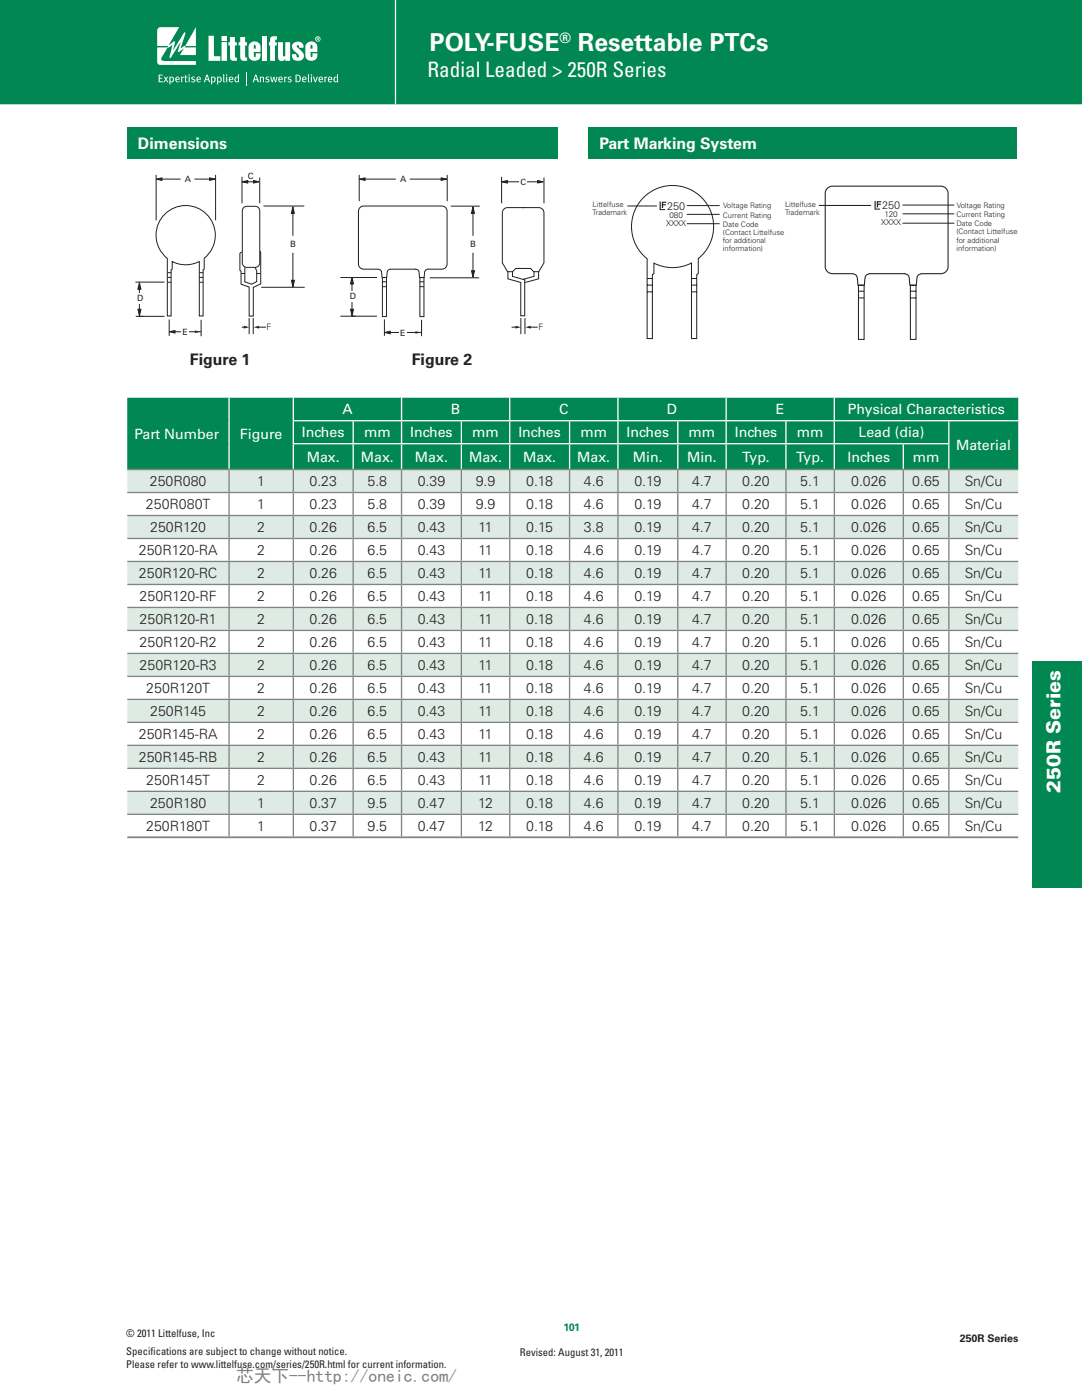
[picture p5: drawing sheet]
<svg xmlns="http://www.w3.org/2000/svg" width="216mm" height="279mm" viewBox="0 0 216 279" stroke-linecap="round" stroke-linejoin="round" font-family="sans-serif">
<path d="M.2 0h215.7v20.6h-215.7z" fill="#008752"/>
<path d="M.2 0v20.6h215.7" fill="none" stroke="#008752" stroke-width=".35"/>
<path d="M78.9 -.1v20.8" fill="none" stroke="#fff" stroke-width=".26"/>
<g fill="#fff">
<path d="M31.6 5.5l.4-.1h3.7l-2 3.6 1-.8 .2 .1-.4 1.8 2.3-3.7 .2 .4-1 2.9 1-.5 2.1-3.8v3.8h-2.1l-.1 .2 2.2 .1v1.5h-3.2l.8-1.3-1 .7-.2-.2 .6-1.9-2 3.2-.2 .1a1.26 1.26 0 0 1 .2-1.3l.3-1.4-.7 .6h-.3l-1.2 2.1v.3a1.43 1.43 0 0 0 1.5 .3h5.4v.8h-7.2a.58 .58 0 0 1-.5-.6v-2.9h2l.1-.3h-2.1v-3z"/>
<path d="M41.6 7.1h1.1v4.1h1.3v.9h-2.4z"/>
<path d="M45.9 7.4h1v1h.3v.7h-.3v2.1v.2l.4 .1v.6a.97 .97 0 0 1-1.4-.5v-2.5h-.3v-.7h.3z"/>
<path d="M47.9 7.4h1v1h.4v.7h-.4v2.1v.2l.4 .1v.6a.97 .97 0 0 1-1.3-.5l-.1-2.5h-.3v-.7h.3z"/>
<path d="M52.3 7.2h1v4.9h-1z"/>
<path d="M54.1 7.4l1.2-.2v.7a.36 .36 0 0 0-.4 .1 .36 .36 0 0 0 0 .4h.3v.7h-.3v3h-1v-3h-.2v-.7h.2v-.8z"/>
<path d="M55.5 8.4h1v2.6l.1 .3 .3-.2v-2.7h1v3.7h-1v-.4a.74 .74 0 0 1-.8 .5 .74 .74 0 0 1-.6-.7z"/>
<path d="M58.5 8.7a1.18 1.18 0 0 1 1.3-.4 1.18 1.18 0 0 1 .8 1.2h-.9v-.4l-.4-.1v.4l.4 .4a1.32 1.32 0 0 1 .7 2 1.26 1.26 0 0 1-1.4 .3 1.26 1.26 0 0 1-.7-1.2l.8-.1 .1 .6h.4a.68 .68 0 0 0-.4-.9l-.5-.4a1.02 1.02 0 0 1-.2-1.4z"/>
<path d="M31.7 14.9h.8v.2h-.6v.4h.5v.2h-.5v.5h.6v.2h-.8z"/>
<path d="M32.7 15.3h.2l.2 .4 .2-.4h.2l-.3 .5 .4 .6h-.2l-.3-.4-.3 .4h-.2l.4-.6z"/>
<path d="M36.1 15.3h.2v.2l.4-.2-.3 .4v.7h-.2z"/>
<path d="M36.9 15h.3l-.1 .3h.3v.2h-.3v.6l.1 .2h.2l-.1 .1-.3-.1-.1-.8h-.1z"/>
<path d="M38.2 15.4l.4-.1 .3 .1-.1 .1h-.4v.2a.4 .4 0 0 1 .5 .3 .4 .4 0 0 1-.4 .4l-.4-.1 .1-.1a.33 .33 0 0 0 .5-.1l-.5-.3z"/>
<path d="M44.5 14.8h.2l.1 1.6-.2-.1z"/>
<path d="M49.1 14.4h.1v2.6h-.1z"/>
<path d="M51.8 15.3h.2v.1a.34 .34 0 0 1 .4-.1 .34 .34 0 0 1 .3 .3v.8h-.2v-.8l-.2-.1-.2 .1v.8h-.2z"/>
<path d="M53 15.4l.4-.1 .3 .1v.1h-.4l-.1 .2a.4 .4 0 0 1 .6 .3 .4 .4 0 0 1-.4 .4l-.5-.1 .1-.1a.33 .33 0 0 0 .6-.1l-.6-.3z"/>
<path d="M53.9 15.3h.2l.2 .9 .2-.9h.3l.2 .9 .2-.9h.2l-.3 1.1h-.2l-.3-.8-.2 .8h-.2z"/>
<path d="M56.7 15.3h.2v.2l.4-.2-.4 .4v.7h-.2z"/>
<path d="M57.5 15.4l.3-.1 .4 .1-.1 .1h-.4v.2a.4 .4 0 0 1 .5 .3 .4 .4 0 0 1-.4 .4l-.4-.1v-.1a.33 .33 0 0 0 .6-.1l-.6-.3z"/>
<path d="M61.4 14.8h.2l.1 1.6-.2-.1z"/>
<path d="M62.4 15.3h.3l.2 .9 .3-.9h.2l-.4 1.1h-.2z"/>
<path d="M64.7 15.3h.2v.2l.4-.2-.4 .4v.7h-.2z"/>
<path d="M44.2 7.2h1.1v1h-1.1zM44.2 8.4h1.1v3.7h-1.1z"/>
<path d="M63 7.8a.41 .41 0 0 0 .8 0 .41 .41 0 0 0-.8 0zM62.9 7.8a.55 .55 0 0 1 1.1 0 .55 .55 0 0 1-1.1 0zM63.3 7.6v.1h.2zM63.2 7.5h.4l-.1 .3 .2 .3-.3-.3-.2 .3z"/>
<path d="M62 9v.7h.4v-.6l-.2-.2zM61.2 8.7a1.23 1.23 0 0 1 1.2-.4 1.23 1.23 0 0 1 .9 1v1.1h-1.3v1h.3l.1-.8h.9a1.23 1.23 0 0 1-.9 1.5 1.23 1.23 0 0 1-1.5-.9v-1.9z"/>
<path d="M50.7 9l-.1 .7h.4v-.6l-.2-.2zM49.9 8.7a1.23 1.23 0 0 1 1.2-.4 1.23 1.23 0 0 1 .9 1v1.1h-1.4l.1 1h.3v-.8h1a1.23 1.23 0 0 1-.9 1.5 1.23 1.23 0 0 1-1.5-.9v-1.9z"/>
<path d="M34 15.6l.1 .6a.38 .38 0 0 0 .4-.3 .38 .38 0 0 0-.4-.4zM33.8 15.3h.2v.1l.1-.1a.52 .52 0 0 1 .6 .6 .52 .52 0 0 1-.7 .4v.5l-.2 .1z"/>
<path d="M35.3 15.5l-.1 .3h.5l-.2-.3zM35.1 15.4a.46 .46 0 0 1 .6 0 .46 .46 0 0 1 .2 .5h-.7l.1 .4 .5-.1v.1a.52 .52 0 0 1-.8-.1z"/>
<path d="M37.6 15.3h.2v1.1h-.2zM37.6 15a.15 .15 0 0 1 .3 0 .15 .15 0 0 1-.3 0z"/>
<path d="M39.5 15.5l-.1 .3h.5l-.2-.3zM39.3 15.4a.46 .46 0 0 1 .6 0 .46 .46 0 0 1 .2 .5h-.7l.2 .4 .4-.1 .1 .1a.52 .52 0 0 1-.9-.1z"/>
<path d="M41.3 15.1l-.2 .7h.4zM41.2 14.9h.2l.5 1.5h-.2l-.1-.4h-.6l-.1 .4h-.2z"/>
<path d="M42.3 15.6l.1 .6a.38 .38 0 0 0 .4-.3 .38 .38 0 0 0-.4-.4zM42.1 15.3h.2v.1l.1-.1a.52 .52 0 0 1 .6 .6 .52 .52 0 0 1-.7 .4v.5l-.2 .1z"/>
<path d="M43.5 15.6l.1 .6a.38 .38 0 0 0 .4-.3 .38 .38 0 0 0-.3-.4zM43.3 15.3h.2v.1l.2-.1a.52 .52 0 0 1 .5 .6 .52 .52 0 0 1-.7 .4v.5l-.2 .1z"/>
<path d="M45.1 15.3h.2v1.1h-.2zM45.1 15a.15 .15 0 0 1 .3 0 .15 .15 0 0 1-.3 0z"/>
<path d="M46 15.5l-.1 .3h.4l-.1-.3zM45.8 15.4a.46 .46 0 0 1 .6 0 .46 .46 0 0 1 .1 .5h-.6l.1 .4 .4-.1 .1 .1a.52 .52 0 0 1-.8-.1z"/>
<path d="M47.1 15.5l-.1 .6 .2 .2 .3-.2v-.5zM47.5 14.8h.2v1.6l-.2-.1a.54 .54 0 0 1-.8-.3 .54 .54 0 0 1 .4-.7l.4 .1z"/>
<path d="M51 15.1l-.2 .7h.4zM50.9 14.9h.3l.5 1.5h-.3l-.1-.4h-.5l-.2 .4h-.2z"/>
<path d="M55.9 15.5l-.1 .3h.4l-.1-.3zM55.7 15.4a.46 .46 0 0 1 .5 0 .46 .46 0 0 1 .2 .5h-.6l.1 .4 .4-.1 .1 .1a.52 .52 0 0 1-.8-.1z"/>
<path d="M59.2 15.1v1.1a.59 .59 0 0 0 .6-.5 .59 .59 0 0 0-.6-.6zM59 14.9a.8 .8 0 0 1 1 .8 .8 .8 0 0 1-1 .7z"/>
<path d="M60.6 15.5l-.1 .3h.5l-.2-.3zM60.4 15.4a.46 .46 0 0 1 .6 0 .46 .46 0 0 1 .2 .5h-.7l.1 .4 .5-.1v.1a.52 .52 0 0 1-.8-.1z"/>
<path d="M62 15.3h.2v1.1h-.2zM62 15a.15 .15 0 0 1 .3 0 .15 .15 0 0 1-.3 0z"/>
<path d="M63.9 15.5l-.1 .3h.4l-.1-.3zM63.7 15.4a.46 .46 0 0 1 .6 0 .46 .46 0 0 1 .2 .5h-.7l.1 .4 .5-.1v.1a.52 .52 0 0 1-.8-.1z"/>
<path d="M65.7 15.5l-.1 .3h.5l-.1-.3zM65.5 15.4a.46 .46 0 0 1 .6 0 .46 .46 0 0 1 .2 .5h-.7l.2 .4 .4-.1 .1 .1a.52 .52 0 0 1-.8-.1z"/>
<path d="M66.9 15.5l-.1 .6 .2 .2 .2-.2v-.5zM67.2 14.8h.2l.1 1.6-.2-.1a.54 .54 0 0 1-.8-.3 .54 .54 0 0 1 .4-.7l.3 .1z"/>
</g>
<g fill="#008752">
<path d="M206 131.9h9.9v45.2h-9.9z"/>
<path d="M117.5 25.4h85.4v6.4h-85.4z"/>
</g>
<g fill="#231f20">
<path d="M131.6 40.2h.2v1.5h.9v.2h-1.1z"/>
<path d="M132.1 40.3h.8v.2h-.6v.3h.6v.2h-.6v.5h-.2z"/>
</g>
<path d="M125.2 41.1h5.9M137 41h6.6M137 44.6h6.6M137 42.8h6.6M163.4 41h10.4M180.1 40.9h10.3M180.1 44.5h10.3M180.1 42.7h10.3" fill="none" stroke="#231f20" stroke-width=".2"/>
<path d="M170.1 54.6h.1a.94 .94 0 0 1 .9 1l.1 1.3h.8M170.1 54.6h-4a1.43 1.43 0 0 1-1.4-1.4v-14.6a1.43 1.43 0 0 1 1.4-1.4h21.6a1.43 1.43 0 0 1 1.5 1.4v14.6a1.43 1.43 0 0 1-1.5 1.4h-3.9M173.5 54.6h7.1M173.6 54.6h-.1a.94 .94 0 0 0-.9 1l-.1 1.3h-.8M180.4 54.6h.1a.94 .94 0 0 1 .9 1l.2 1.3h.8M184 54.6h-.2a.94 .94 0 0 0-.8 1l-.2 1.3h-.8" fill="none" stroke="#1f221d" stroke-width=".21"/>
<g fill="none" stroke="#1f221d" stroke-width=".2">
<path d="M129.1 55.6h1.1M129.1 56.9h1.1M129.1 58.2h1.1M138 55.6h1M138 56.9h1M138 58.2h1M139.3 51.6a8.2 8.2 0 0 0 .9-12 8.2 8.2 0 0 0-12 .1 8.2 8.2 0 0 0 .9 11.9v16h1.1v-12.8l.3-.2v-2.1a8.2 8.2 0 0 0 7.5 0M139.3 51.6v3l-.3 .2v12.8h-1v-15.2M171.2 58.1h1.3M171.2 59.5h1.3M171.3 56.9h1.1v10.8h-1.1zM181.6 58.1h1.2"/>
<path d="M181.6 59.5h1.2M181.7 56.9h1.1v10.8h-1.1z"/>
</g>
<g fill="#231f20">
<path d="M174.5 40.1h.2v1.5h.9v.2h-1.1z"/>
<path d="M175 40.2h.8v.2h-.6v.3h.6v.2h-.6v.5h-.2z"/>
</g>
<path d="M25.4 25.4h85.8v6.4h-85.8z" fill="#008752"/>
<g fill="none" stroke="#1f221d" stroke-width=".2">
<path d="M100.1 35.3v5.3M75.4 53.7l.6 .3 .2 1.4h.6M75.5 53.7h-2.9a1.04 1.04 0 0 1-1.1-1v-10.5a1.03 1.03 0 0 1 1.1-1.1h15.6a1.03 1.03 0 0 1 1 1.1v10.5a1.03 1.03 0 0 1-1 1h-2.9M76.3 55.4h.8v7.8h-.8zM77.9 53.7h5.1M78 53.7l-.6 .3-.2 1.4h-.6M82.9 53.7l.6 .3 .2 1.4h.6M83.8 55.4h.8v7.8h-.8zM85.4 53.7l-.6 .3-.2 1.4h-.5M101.3 54.2v1.4l2.6 .8v6.6h.8v-7.1l-2.4-.7v-1M104.2 41.4h3.3a1.03 1.03 0 0 1 1 1.1v10l-1 1.7h-1l-.6-.6h-1.6M104.5 41.4h-3.2a1.04 1.04 0 0 0-1.1 1.1v10l1.1 1.7h1l.6-.6h1.5"/>
<path d="M106.6 54.2v1l-2.2 .5M107.5 54.2v1.4l-2.7 .8"/>
</g>
<path d="M107.3 36l1.1 .3-1.1 .2z" fill="#1f221d"/>
<path d="M107.3 36l1.1 .3-1.1 .2zM108.5 35.4v5.2" fill="none" stroke="#1f221d" stroke-width=".2"/>
<path d="M100.1 36.3l1.1-.3v.5z" fill="#1f221d"/>
<path d="M100 36.3h7.5M100.1 36.3l1.1-.3v.5z" fill="none" stroke="#1f221d" stroke-width=".2"/>
<path d="M70.2 55.3l.3 1.4h-.6z" fill="#1f221d"/>
<path d="M70.2 55.3l.3 1.4h-.6zM70.2 56.2v6.9h.8" fill="none" stroke="#1f221d" stroke-width=".2"/>
<path d="M69.9 61.7h.6l-.3 1.4z" fill="#1f221d"/>
<path d="M27 56.3h5.8M27.1 63.1h5.7M69.9 61.7h.6l-.3 1.4z" fill="none" stroke="#1f221d" stroke-width=".2"/>
<path d="M27.8 56.4l.3 1.3h-.6z" fill="#1f221d"/>
<path d="M27.8 56.4l.3 1.3h-.6zM27.8 57.3v5.8h.8" fill="none" stroke="#1f221d" stroke-width=".2"/>
<path d="M27.5 61.7h.6l-.3 1.4z" fill="#1f221d"/>
<path d="M85.8 55.4h9.8M89.9 41.1h5.8M27.5 61.7h.6l-.3 1.4z" fill="none" stroke="#1f221d" stroke-width=".2"/>
<path d="M94.4 41.2l.3 1.4h-.6z" fill="#1f221d"/>
<path d="M94.4 41.2l.3 1.4h-.6zM94.4 50.4v4" fill="none" stroke="#1f221d" stroke-width=".2"/>
<path d="M94.1 54h.6l-.3 1.4z" fill="#1f221d"/>
<path d="M94.1 54h.6l-.3 1.4zM94.4 42.2v4.9" fill="none" stroke="#1f221d" stroke-width=".2"/>
<path d="M58.4 41.2l.3 1.4h-.6z" fill="#1f221d"/>
<path d="M58.4 41.2l.3 1.4h-.6zM58.4 50.4v5.9" fill="none" stroke="#1f221d" stroke-width=".2"/>
<path d="M58.2 55.9h.5l-.3 1.4z" fill="#1f221d"/>
<path d="M48.3 35.3v5.3M58.2 55.9h.5l-.3 1.4zM58.4 42.2v4.9" fill="none" stroke="#1f221d" stroke-width=".2"/>
<path d="M50.6 36l1.1 .3-1.1 .2z" fill="#1f221d"/>
<path d="M50.6 36l1.1 .3-1.1 .2zM51.8 35.4v5.2" fill="none" stroke="#1f221d" stroke-width=".2"/>
<path d="M48.3 36.3l1.1-.3v.5z" fill="#1f221d"/>
<path d="M48.2 36.3h2.6M48.3 36.3l1.1-.3v.5z" fill="none" stroke="#1f221d" stroke-width=".2"/>
<g fill="#1f221d">
<path d="M82.9 66.1l1.1 .2-1.1 .3z"/>
<path d="M76.7 66.4l1.2-.3v.5z"/>
</g>
<path d="M76.7 66.4l1.2-.3v.5zM77.7 66.4h6.3" fill="none" stroke="#1f221d" stroke-width=".2"/>
<path d="M88 35.5l1.2 .2-1.2 .3z" fill="#1f221d"/>
<path d="M81.8 35.7h6.5M88 35.5l1.2 .2-1.2 .3zM89.2 34.9v5.2" fill="none" stroke="#1f221d" stroke-width=".2"/>
<path d="M71.7 35.8l1.1-.3v.5z" fill="#1f221d"/>
<path d="M71.7 34.9v5.2M71.7 35.8l1.1-.3v.5zM72.6 35.7h6.4" fill="none" stroke="#1f221d" stroke-width=".2"/>
<path d="M41.8 35.5l1.2 .2-1.2 .3z" fill="#1f221d"/>
<path d="M38.8 35.7h3.3M41.8 35.5l1.2 .2-1.2 .3zM43 34.9v9.1" fill="none" stroke="#1f221d" stroke-width=".2"/>
<path d="M31.2 35.8l1.1-.3v.5z" fill="#1f221d"/>
<path d="M31.2 34.9v9.1M31.2 35.8l1.1-.3v.5zM32.1 35.7h3.9" fill="none" stroke="#1f221d" stroke-width=".2"/>
<g fill="#1f221d">
<path d="M38.9 66l1.1 .2-1.1 .3z"/>
<path d="M33.8 66.2l1.1-.2v.5z"/>
</g>
<g fill="none" stroke="#1f221d" stroke-width=".2">
<path d="M33.4 56.3h.7M33.4 55.4h.7M33.4 54.4h.7M39.8 56.3h.7M39.8 55.4h.7M39.8 54.4h.7M40.7 51.6a5.9 5.9 0 0 0 .7-8.7 5.9 5.9 0 0 0-8.7 0 5.9 5.9 0 0 0 .7 8.7v11.5h.7v-9.2l.3-.2v-1.5a5.9 5.9 0 0 0 5.4 0M40.7 51.5v2.2l-.2 .2v9.2h-.7v-11M48.2 54.6h.7M48.6 41.4a3.2 3.2 0 0 1 2.7-.2l.5 .5v.4v10.4a.9 .9 0 0 1-.9 .9h-1.6a.9 .9 0 0 1-.9-.9v-10.4zM48.9 53.3v3l1.3 .4 1-.5v-2.1l-.3-.7M51.2 54.6h.8"/>
<path d="M51.9 50.1l.1 .6v6l-1.5 .7v5.7h-.8v-5.8l-1.6-.6v-2.6l-.2-.2v-3.1v-.3l.4-.2M33.8 66.2l1.1-.2v.5zM34.7 66.2h5.4M76.7 63.7v3.3M84.1 63.8v3.3"/>
</g>
<path d="M67.9 55.4h7.3M67.9 63.1h7.3" fill="none" stroke="#231f20" stroke-width=".2"/>
<g fill="#fff">
<path d="M79.6 65.3h1.5v2.1h-1.5z"/>
<path d="M69.5 58.2h1.5v2h-1.5z"/>
<path d="M103.6 35.5h1.5v2h-1.5z"/>
<path d="M27.1 58.6h1.5v2h-1.5z"/>
<path d="M36.2 65.2h1.4v2h-1.4z"/>
</g>
<path d="M33.8 63.8v3.2M40.1 63.8v3.3M103.9 63.5v3.2M104.7 63.5v3.2M105.7 65.3h1.6" fill="none" stroke="#1f221d" stroke-width=".2"/>
<path d="M104.8 65.3l1.1-.3v.6z" fill="#1f221d"/>
<path d="M102.1 65.3h1" fill="none" stroke="#1f221d" stroke-width=".2"/>
<path d="M102.9 65l1 .3-1 .3z" fill="#1f221d"/>
<path d="M49.7 63.5v3.2M50.5 63.5v3.2M51.5 65.3h1.6" fill="none" stroke="#1f221d" stroke-width=".2"/>
<path d="M50.6 65.3l1.1-.3v.6z" fill="#1f221d"/>
<path d="M48.2 65.3h.7" fill="none" stroke="#1f221d" stroke-width=".2"/>
<path d="M48.7 65l1 .3-1 .3z" fill="#1f221d"/>
<path d="M52.1 57.3h8.7M52.6 41.1h8.1M76.3 56.2h.8M76.3 57.2h.8M83.7 56.2h.9M83.7 57.2h.9" fill="none" stroke="#1f221d" stroke-width=".2"/>
<path d="M25.4 79.4h20.3v14.3h-20.3zM45.7 79.4h12.8v14.3h-12.8zM58.5 79.4h21.6v4.6h-21.6zM80.1 79.4h21.6v4.6h-21.6zM101.7 79.4h21.6v4.6h-21.6zM123.3 79.4h21.6v4.6h-21.6zM144.9 79.4h21.6v4.6h-21.6zM166.5 79.4h36.7v4.6h-36.7zM58.5 84h12v4.5h-12zM70.5 84h9.6v4.5h-9.6zM80.1 84h12v4.5h-12zM92.1 84h9.6v4.5h-9.6zM101.7 84h12v4.5h-12zM113.7 84h9.6v4.5h-9.6zM123.3 84h11.9v4.5h-11.9zM135.2 84h9.7v4.5h-9.7zM144.9 84h11.9v4.5h-11.9zM156.8 84h9.7v4.5h-9.7zM166.5 84h22.8v4.5h-22.8zM189.3 84h13.9v9.7h-13.9zM58.5 88.5h12v5.2h-12zM70.5 88.5h9.6v5.2h-9.6zM80.1 88.5h12v5.2h-12zM92.1 88.5h9.6v5.2h-9.6zM101.7 88.5h12v5.2h-12zM113.7 88.5h9.6v5.2h-9.6zM123.3 88.5h11.9v5.2h-11.9zM135.2 88.5h9.7v5.2h-9.7zM144.9 88.5h11.9v5.2h-11.9zM156.8 88.5h9.7v5.2h-9.7zM166.5 88.5h13.7v5.2h-13.7zM180.2 88.5h9.1v5.2h-9.1z" fill="#008752"/>
<path d="M25.4 93.7h20.3v4.6h-20.3zM45.7 93.7h12.8v4.6h-12.8zM58.5 93.7h12v4.6h-12zM70.5 93.7h9.6v4.6h-9.6zM80.1 93.7h12v4.6h-12zM92.1 93.7h9.6v4.6h-9.6zM101.7 93.7h12v4.6h-12zM113.7 93.7h9.6v4.6h-9.6zM123.3 93.7h11.9v4.6h-11.9zM135.2 93.7h9.7v4.6h-9.7zM144.9 93.7h11.9v4.6h-11.9zM156.8 93.7h9.7v4.6h-9.7zM166.5 93.7h13.7v4.6h-13.7zM180.2 93.7h9.1v4.6h-9.1zM189.3 93.7h13.9v4.6h-13.9zM25.4 102.9h20.3v4.6h-20.3zM45.7 102.9h12.8v4.6h-12.8zM58.5 102.9h12v4.6h-12zM70.5 102.9h9.6v4.6h-9.6zM80.1 102.9h12v4.6h-12zM92.1 102.9h9.6v4.6h-9.6zM101.7 102.9h12v4.6h-12zM113.7 102.9h9.6v4.6h-9.6zM123.3 102.9h11.9v4.6h-11.9zM135.2 102.9h9.7v4.6h-9.7zM144.9 102.9h11.9v4.6h-11.9zM156.8 102.9h9.7v4.6h-9.7zM166.5 102.9h13.7v4.6h-13.7zM180.2 102.9h9.1v4.6h-9.1zM189.3 102.9h13.9v4.6h-13.9zM25.4 112.1h20.3v4.5h-20.3zM45.7 112.1h12.8v4.5h-12.8zM58.5 112.1h12v4.5h-12zM70.5 112.1h9.6v4.5h-9.6zM80.1 112.1h12v4.5h-12zM92.1 112.1h9.6v4.5h-9.6zM101.7 112.1h12v4.5h-12zM113.7 112.1h9.6v4.5h-9.6zM123.3 112.1h11.9v4.5h-11.9zM135.2 112.1h9.7v4.5h-9.7zM144.9 112.1h11.9v4.5h-11.9zM156.8 112.1h9.7v4.5h-9.7zM166.5 112.1h13.7v4.5h-13.7zM180.2 112.1h9.1v4.5h-9.1zM189.3 112.1h13.9v4.5h-13.9zM25.4 121.2h20.3v4.6h-20.3zM45.7 121.2h12.8v4.6h-12.8zM58.5 121.2h12v4.6h-12zM70.5 121.2h9.6v4.6h-9.6zM80.1 121.2h12v4.6h-12zM92.1 121.2h9.6v4.6h-9.6zM101.7 121.2h12v4.6h-12zM113.7 121.2h9.6v4.6h-9.6zM123.3 121.2h11.9v4.6h-11.9zM135.2 121.2h9.7v4.6h-9.7zM144.9 121.2h11.9v4.6h-11.9zM156.8 121.2h9.7v4.6h-9.7zM166.5 121.2h13.7v4.6h-13.7zM180.2 121.2h9.1v4.6h-9.1zM189.3 121.2h13.9v4.6h-13.9zM25.4 130.4h20.3v4.6h-20.3zM45.7 130.4h12.8v4.6h-12.8zM58.5 130.4h12v4.6h-12zM70.5 130.4h9.6v4.6h-9.6zM80.1 130.4h12v4.6h-12zM92.1 130.4h9.6v4.6h-9.6zM101.7 130.4h12v4.6h-12zM113.7 130.4h9.6v4.6h-9.6zM123.3 130.4h11.9v4.6h-11.9zM135.2 130.4h9.7v4.6h-9.7zM144.9 130.4h11.9v4.6h-11.9zM156.8 130.4h9.7v4.6h-9.7zM166.5 130.4h13.7v4.6h-13.7zM180.2 130.4h9.1v4.6h-9.1zM189.3 130.4h13.9v4.6h-13.9zM25.4 139.6h20.3v4.6h-20.3zM45.7 139.6h12.8v4.6h-12.8zM58.5 139.6h12v4.6h-12zM70.5 139.6h9.6v4.6h-9.6zM80.1 139.6h12v4.6h-12zM92.1 139.6h9.6v4.6h-9.6zM101.7 139.6h12v4.6h-12zM113.7 139.6h9.6v4.6h-9.6zM123.3 139.6h11.9v4.6h-11.9zM135.2 139.6h9.7v4.6h-9.7zM144.9 139.6h11.9v4.6h-11.9zM156.8 139.6h9.7v4.6h-9.7zM166.5 139.6h13.7v4.6h-13.7zM180.2 139.6h9.1v4.6h-9.1zM189.3 139.6h13.9v4.6h-13.9zM25.4 148.8h20.3v4.5h-20.3zM45.7 148.8h12.8v4.5h-12.8zM58.5 148.8h12v4.5h-12zM70.5 148.8h9.6v4.5h-9.6zM80.1 148.8h12v4.5h-12zM92.1 148.8h9.6v4.5h-9.6zM101.7 148.8h12v4.5h-12zM113.7 148.8h9.6v4.5h-9.6zM123.3 148.8h11.9v4.5h-11.9zM135.2 148.8h9.7v4.5h-9.7zM144.9 148.8h11.9v4.5h-11.9zM156.8 148.8h9.7v4.5h-9.7zM166.5 148.8h13.7v4.5h-13.7zM180.2 148.8h9.1v4.5h-9.1zM189.3 148.8h13.9v4.5h-13.9zM25.4 157.9h20.3v4.6h-20.3zM45.7 157.9h12.8v4.6h-12.8zM58.5 157.9h12v4.6h-12zM70.5 157.9h9.6v4.6h-9.6zM80.1 157.9h12v4.6h-12zM92.1 157.9h9.6v4.6h-9.6zM101.7 157.9h12v4.6h-12zM113.7 157.9h9.6v4.6h-9.6zM123.3 157.9h11.9v4.6h-11.9zM135.2 157.9h9.7v4.6h-9.7zM144.9 157.9h11.9v4.6h-11.9zM156.8 157.9h9.7v4.6h-9.7zM166.5 157.9h13.7v4.6h-13.7zM180.2 157.9h9.1v4.6h-9.1zM189.3 157.9h13.9v4.6h-13.9z" fill="#ddebe4"/>
<g fill="none" stroke="#fff" stroke-width=".26">
<path d="M45.7 79.4v14.2M58.5 79.4v4.4M80.1 79.4v4.4M101.7 79.4v4.4M123.3 79.4v4.4M144.9 79.4v4.4M166.5 79.4v4.4M58.4 84h144.8M58.4 88.5h131.1M58.5 84.1v4.3M58.5 88.7v4.9M70.5 84.1v4.3"/>
<path d="M70.5 88.7v4.9M80.1 84.1v4.3M80.1 88.7v4.9M92.1 84.1v4.3M92.1 88.7v4.9M101.7 84.1v4.3M101.7 88.7v4.9M113.7 84.1v4.3M113.7 88.7v4.9M123.3 84.1v4.3M123.3 88.7v4.9M135.2 84.1v4.3"/>
<path d="M135.2 88.7v4.9M144.9 84.1v4.3M144.9 88.7v4.9M156.8 84.1v4.3M156.8 88.7v4.9M166.5 84.1v4.3M166.5 88.7v4.9M180.2 88.7v4.9M189.3 84.1v4.3M189.3 88.7v4.9"/>
</g>
<g fill="none" stroke="#808285" stroke-width=".26">
<path d="M25.4 93.7h177.8M25.4 98.3h177.8M45.7 93.8v4.4M45.7 98.4v4.3M58.5 93.8v4.4M58.5 98.4v4.3M70.5 93.8v4.4M70.5 98.4v4.3M80.1 93.8v4.4M80.1 98.4v4.3M92.1 93.8v4.4M92.1 98.4v4.3"/>
<path d="M101.7 93.8v4.4M101.7 98.4v4.3M113.7 93.8v4.4M113.7 98.4v4.3M123.3 93.8v4.4M123.3 98.4v4.3M135.2 93.8v4.4M135.2 98.4v4.3M144.9 93.8v4.4M144.9 98.4v4.3M156.8 93.8v4.4M156.8 98.4v4.3"/>
<path d="M166.5 93.8v4.4M166.5 98.4v4.3M180.2 93.8v4.4M180.2 98.4v4.3M189.3 93.8v4.4M189.3 98.4v4.3M25.4 102.9h177.8M25.4 107.5h177.8M25.4 112.1h177.8M25.4 116.6h177.8M45.7 103v4.3M45.7 107.6v4.3"/>
<path d="M45.7 112.2v4.3M45.7 116.8v4.3M58.5 103v4.3M58.5 107.6v4.3M58.5 112.2v4.3M58.5 116.8v4.3M70.5 103v4.3M70.5 107.6v4.3M70.5 112.2v4.3M70.5 116.8v4.3M80.1 103v4.3M80.1 107.6v4.3"/>
<path d="M80.1 112.2v4.3M80.1 116.8v4.3M92.1 103v4.3M92.1 107.6v4.3M92.1 112.2v4.3M92.1 116.8v4.3M101.7 103v4.3M101.7 107.6v4.3M101.7 112.2v4.3M101.7 116.8v4.3M113.7 103v4.3M113.7 107.6v4.3"/>
<path d="M113.7 112.2v4.3M113.7 116.8v4.3M123.3 103v4.3M123.3 107.6v4.3M123.3 112.2v4.3M123.3 116.8v4.3M135.2 103v4.3M135.2 107.6v4.3M135.2 112.2v4.3M135.2 116.8v4.3M144.9 103v4.3M144.9 107.6v4.3"/>
<path d="M144.9 112.2v4.3M144.9 116.8v4.3M156.8 103v4.3M156.8 107.6v4.3M156.8 112.2v4.3M156.8 116.8v4.3M166.5 103v4.3M166.5 107.6v4.3M166.5 112.2v4.3M166.5 116.8v4.3M180.2 103v4.3M180.2 107.6v4.3"/>
<path d="M180.2 112.2v4.3M180.2 116.8v4.3M189.3 103v4.3M189.3 107.6v4.3M189.3 112.2v4.3M189.3 116.8v4.3M25.4 130.4h177.8M25.4 135h177.8M25.4 139.6h177.8M25.4 121.2h177.8M25.4 125.8h177.8M45.7 130.5v4.4"/>
<path d="M45.7 135.1v4.3M45.7 139.7v4.3M45.7 121.4v4.3M45.7 125.9v4.4M58.5 130.5v4.4M58.5 135.1v4.3M58.5 139.7v4.3M58.5 121.4v4.3M58.5 125.9v4.4M70.5 130.5v4.4M70.5 135.1v4.3M70.5 139.7v4.3"/>
<path d="M70.5 121.4v4.3M70.5 125.9v4.4M80.1 130.5v4.4M80.1 135.1v4.3M80.1 139.7v4.3M80.1 121.4v4.3M80.1 125.9v4.4M92.1 130.5v4.4M92.1 135.1v4.3M92.1 139.7v4.3M92.1 121.4v4.3M92.1 125.9v4.4"/>
<path d="M101.7 125.9v4.4M101.7 130.5v4.4M101.7 135.1v4.3M101.7 139.7v4.3M101.7 121.4v4.3M113.7 125.9v4.4M113.7 130.5v4.4M113.7 135.1v4.3M113.7 139.7v4.3M113.7 121.4v4.3M123.3 125.9v4.4M123.3 130.5v4.4"/>
<path d="M123.3 135.1v4.3M123.3 139.7v4.3M123.3 121.4v4.3M135.2 125.9v4.4M135.2 130.5v4.4M135.2 135.1v4.3M135.2 139.7v4.3M135.2 121.4v4.3M144.9 125.9v4.4M144.9 130.5v4.4M144.9 135.1v4.3M144.9 139.7v4.3"/>
<path d="M144.9 121.4v4.3M156.8 125.9v4.4M156.8 130.5v4.4M156.8 135.1v4.3M156.8 139.7v4.3M156.8 121.4v4.3M166.5 125.9v4.4M166.5 130.5v4.4M166.5 135.1v4.3M166.5 139.7v4.3M166.5 121.4v4.3M180.2 125.9v4.4"/>
<path d="M180.2 130.5v4.4M180.2 135.1v4.3M180.2 139.7v4.3M180.2 121.4v4.3M189.3 125.9v4.4M189.3 130.5v4.4M189.3 135.1v4.3M189.3 139.7v4.3M189.3 121.4v4.3M25.4 144.2h177.8M25.4 148.8h177.8M25.4 153.3h177.8"/>
<path d="M25.4 157.9h177.8M45.7 144.3v4.3M45.7 148.9v4.3M45.7 153.5v4.3M45.7 158.1v4.3M58.5 144.3v4.3M58.5 148.9v4.3M58.5 153.5v4.3M58.5 158.1v4.3M70.5 144.3v4.3M70.5 148.9v4.3M70.5 153.5v4.3"/>
<path d="M70.5 158.1v4.3M80.1 144.3v4.3M80.1 148.9v4.3M80.1 153.5v4.3M80.1 158.1v4.3M92.1 158.1v4.3M92.1 144.3v4.3M92.1 148.9v4.3M92.1 153.5v4.3M101.7 158.1v4.3M101.7 144.3v4.3M101.7 148.9v4.3"/>
<path d="M101.7 153.5v4.3M113.7 158.1v4.3M113.7 144.3v4.3M113.7 148.9v4.3M113.7 153.5v4.3M123.3 158.1v4.3M123.3 144.3v4.3M123.3 148.9v4.3M123.3 153.5v4.3M135.2 158.1v4.3M135.2 144.3v4.3M135.2 148.9v4.3"/>
<path d="M135.2 153.5v4.3M144.9 158.1v4.3M144.9 144.3v4.3M144.9 148.9v4.3M144.9 153.5v4.3M156.8 158.1v4.3M156.8 144.3v4.3M156.8 148.9v4.3M156.8 153.5v4.3M166.5 158.1v4.3M166.5 144.3v4.3M166.5 148.9v4.3"/>
<path d="M166.5 153.5v4.3M180.2 158.1v4.3M180.2 144.3v4.3M180.2 148.9v4.3M180.2 153.5v4.3M189.3 158.1v4.3M189.3 144.3v4.3M189.3 148.9v4.3M189.3 153.5v4.3M25.4 162.5h177.8M45.7 162.6v4.3M58.5 162.6v4.3"/>
<path d="M70.5 162.6v4.3M80.1 162.6v4.3M92.1 162.6v4.3M101.7 162.6v4.3M113.7 162.6v4.3M123.3 162.6v4.3M135.2 162.6v4.3M144.9 162.6v4.3M156.8 162.6v4.3M166.5 162.6v4.3M180.2 162.6v4.3M189.3 162.6v4.3"/>
</g>
<path d="M25.4 167.1h177.8" fill="none" stroke="#808285" stroke-width=".35"/>
<g font-size="4.9" fill="#fff">
<text x="85.7" y="10.2">POLY-FUSE</text>
<text x="115.3" y="10.2">Resettable PTCs</text>
</g>
<text font-size="4.2" fill="#fff" x="85.3" y="15.3">Radial Leaded &gt; 250R Series</text>
<text font-size="3.9" fill="#fff" x="211.6" y="158.3" transform="rotate(-90 211.6 158.3)">250R Series</text>
<text font-size="3.5" fill="#808080" x="47.1" y="275.9">芯天下--http://oneic.com/</text>
<g font-size="3.2" fill="#fff">
<text x="27.5" y="29.7">Dimensions</text>
<text x="119.6" y="29.7">Part Marking System</text>
</g>
<g font-size="3.2" fill="#231f20">
<text x="37.9" y="72.8">Figure 1</text>
<text x="82.2" y="72.8">Figure 2</text>
</g>
<text font-size="2.9" fill="#fff" x="111.6" y="8.6">®</text>
<g font-size="2.8" fill="#fff">
<text x="68.3" y="82.7">A</text>
<text x="90" y="82.7">B</text>
<text x="111.6" y="82.7">C</text>
<text x="133.1" y="82.7">D</text>
<text x="154.8" y="82.7">E</text>
<text x="169.2" y="82.7">Physical Characteristics</text>
<text x="26.8" y="87.6">Part Number</text>
<text x="47.9" y="87.6">Figure</text>
<text x="60.3" y="87.3">Inches</text>
<text x="72.6" y="87.3">mm</text>
<text x="81.9" y="87.3">Inches</text>
<text x="94.2" y="87.3">mm</text>
<text x="103.4" y="87.3">Inches</text>
<text x="115.8" y="87.3">mm</text>
<text x="125" y="87.3">Inches</text>
<text x="137.4" y="87.3">mm</text>
<text x="146.6" y="87.3">Inches</text>
<text x="159" y="87.3">mm</text>
<text x="171.3" y="87.3">Lead (dia)</text>
<text x="190.8" y="89.9">Material</text>
<text x="61.2" y="92.1">Max.</text>
<text x="72" y="92.1">Max.</text>
<text x="82.8" y="92.1">Max.</text>
<text x="93.6" y="92.1">Max.</text>
<text x="104.4" y="92.1">Max.</text>
<text x="115.2" y="92.1">Max.</text>
<text x="126.3" y="92.1">Min.</text>
<text x="137.1" y="92.1">Min.</text>
<text x="148.1" y="92.1">Typ.</text>
<text x="158.9" y="92.1">Typ.</text>
<text x="169.1" y="92.1">Inches</text>
<text x="182.1" y="92.1">mm</text>
</g>
<g font-size="2.8" fill="#231f20">
<text x="29.1" y="101.6">250R080T</text>
<text x="29.9" y="97">250R080</text>
<text x="51.3" y="97">1</text>
<text x="51.3" y="101.6">1</text>
<text x="61.8" y="97">0.23</text>
<text x="61.8" y="101.6">0.23</text>
<text x="73.3" y="97">5.8</text>
<text x="73.3" y="101.6">5.8</text>
<text x="83.3" y="97">0.39</text>
<text x="83.3" y="101.6">0.39</text>
<text x="94.9" y="97">9.9</text>
<text x="94.9" y="101.6">9.9</text>
<text x="105" y="97">0.18</text>
<text x="105" y="101.6">0.18</text>
<text x="116.5" y="97">4.6</text>
<text x="116.5" y="101.6">4.6</text>
<text x="126.6" y="97">0.19</text>
<text x="126.6" y="101.6">0.19</text>
<text x="138.1" y="97">4.7</text>
<text x="138.1" y="101.6">4.7</text>
<text x="148.1" y="97">0.20</text>
<text x="148.1" y="101.6">0.20</text>
<text x="159.7" y="97">5.1</text>
<text x="159.7" y="101.6">5.1</text>
<text x="169.8" y="97">0.026</text>
<text x="169.8" y="101.6">0.026</text>
<text x="182" y="97">0.65</text>
<text x="182" y="101.6">0.65</text>
<text x="192.5" y="97">Sn/Cu</text>
<text x="192.5" y="101.6">Sn/Cu</text>
<text x="30" y="106.2">250R120</text>
<text x="51.3" y="106.2">2</text>
<text x="61.8" y="106.2">0.26</text>
<text x="73.3" y="106.2">6.5</text>
<text x="83.3" y="106.2">0.43</text>
<text x="95.5" y="106.2">11</text>
<text x="105" y="106.2">0.15</text>
<text x="116.5" y="106.2">3.8</text>
<text x="126.6" y="106.2">0.19</text>
<text x="138.1" y="106.2">4.7</text>
<text x="148.1" y="106.2">0.20</text>
<text x="159.7" y="106.2">5.1</text>
<text x="169.8" y="106.2">0.026</text>
<text x="182" y="106.2">0.65</text>
<text x="192.5" y="106.2">Sn/Cu</text>
<text x="27.7" y="110.8">250R120-RA</text>
<text x="51.3" y="110.8">2</text>
<text x="61.8" y="110.8">0.26</text>
<text x="73.3" y="110.8">6.5</text>
<text x="83.3" y="110.8">0.43</text>
<text x="95.5" y="110.8">11</text>
<text x="105" y="110.8">0.18</text>
<text x="116.5" y="110.8">4.6</text>
<text x="126.6" y="110.8">0.19</text>
<text x="138.1" y="110.8">4.7</text>
<text x="148.1" y="110.8">0.20</text>
<text x="159.7" y="110.8">5.1</text>
<text x="169.8" y="110.8">0.026</text>
<text x="182" y="110.8">0.65</text>
<text x="192.5" y="110.8">Sn/Cu</text>
<text x="27.7" y="115.4">250R120-RC</text>
<text x="27.9" y="120">250R120-RF</text>
<text x="51.3" y="115.4">2</text>
<text x="51.3" y="120">2</text>
<text x="61.8" y="120">0.26</text>
<text x="61.8" y="115.4">0.26</text>
<text x="73.3" y="120">6.5</text>
<text x="73.3" y="115.4">6.5</text>
<text x="83.3" y="120">0.43</text>
<text x="83.3" y="115.4">0.43</text>
<text x="95.5" y="120">11</text>
<text x="95.5" y="115.4">11</text>
<text x="105" y="115.4">0.18</text>
<text x="105" y="120">0.18</text>
<text x="116.5" y="120">4.6</text>
<text x="116.5" y="115.4">4.6</text>
<text x="126.6" y="120">0.19</text>
<text x="126.6" y="115.4">0.19</text>
<text x="138.1" y="115.4">4.7</text>
<text x="138.1" y="120">4.7</text>
<text x="148.1" y="120">0.20</text>
<text x="148.1" y="115.4">0.20</text>
<text x="159.7" y="115.4">5.1</text>
<text x="159.7" y="120">5.1</text>
<text x="169.8" y="115.4">0.026</text>
<text x="169.8" y="120">0.026</text>
<text x="182" y="115.4">0.65</text>
<text x="182" y="120">0.65</text>
<text x="192.5" y="115.4">Sn/Cu</text>
<text x="192.5" y="120">Sn/Cu</text>
<text x="27.9" y="124.5">250R120-R1</text>
<text x="51.3" y="124.5">2</text>
<text x="61.8" y="124.5">0.26</text>
<text x="73.3" y="124.5">6.5</text>
<text x="83.3" y="124.5">0.43</text>
<text x="95.5" y="124.5">11</text>
<text x="105" y="124.5">0.18</text>
<text x="116.5" y="124.5">4.6</text>
<text x="126.6" y="124.5">0.19</text>
<text x="138.1" y="124.5">4.7</text>
<text x="148.1" y="124.5">0.20</text>
<text x="159.7" y="124.5">5.1</text>
<text x="169.8" y="124.5">0.026</text>
<text x="182" y="124.5">0.65</text>
<text x="192.5" y="124.5">Sn/Cu</text>
<text x="27.9" y="129.1">250R120-R2</text>
<text x="51.3" y="129.1">2</text>
<text x="61.8" y="129.1">0.26</text>
<text x="73.3" y="129.1">6.5</text>
<text x="83.3" y="129.1">0.43</text>
<text x="95.5" y="129.1">11</text>
<text x="105" y="129.1">0.18</text>
<text x="116.5" y="129.1">4.6</text>
<text x="126.6" y="129.1">0.19</text>
<text x="138.1" y="129.1">4.7</text>
<text x="148.1" y="129.1">0.20</text>
<text x="159.7" y="129.1">5.1</text>
<text x="169.8" y="129.1">0.026</text>
<text x="182" y="129.1">0.65</text>
<text x="192.5" y="129.1">Sn/Cu</text>
<text x="27.9" y="133.7">250R120-R3</text>
<text x="51.3" y="133.7">2</text>
<text x="61.8" y="133.7">0.26</text>
<text x="73.3" y="133.7">6.5</text>
<text x="83.3" y="133.7">0.43</text>
<text x="95.5" y="133.7">11</text>
<text x="105" y="133.7">0.18</text>
<text x="116.5" y="133.7">4.6</text>
<text x="126.6" y="133.7">0.19</text>
<text x="138.1" y="133.7">4.7</text>
<text x="148.1" y="133.7">0.20</text>
<text x="159.7" y="133.7">5.1</text>
<text x="169.8" y="133.7">0.026</text>
<text x="182" y="133.7">0.65</text>
<text x="192.5" y="133.7">Sn/Cu</text>
<text x="29.2" y="138.3">250R120T</text>
<text x="30" y="142.9">250R145</text>
<text x="51.3" y="138.3">2</text>
<text x="51.3" y="142.9">2</text>
<text x="61.8" y="138.3">0.26</text>
<text x="61.8" y="142.9">0.26</text>
<text x="73.3" y="138.3">6.5</text>
<text x="73.3" y="142.9">6.5</text>
<text x="83.3" y="138.3">0.43</text>
<text x="83.3" y="142.9">0.43</text>
<text x="95.5" y="138.3">11</text>
<text x="95.5" y="142.9">11</text>
<text x="105" y="138.3">0.18</text>
<text x="105" y="142.9">0.18</text>
<text x="116.5" y="138.3">4.6</text>
<text x="116.5" y="142.9">4.6</text>
<text x="126.6" y="138.3">0.19</text>
<text x="126.6" y="142.9">0.19</text>
<text x="138.1" y="138.3">4.7</text>
<text x="138.1" y="142.9">4.7</text>
<text x="148.1" y="138.3">0.20</text>
<text x="148.1" y="142.9">0.20</text>
<text x="159.7" y="138.3">5.1</text>
<text x="159.7" y="142.9">5.1</text>
<text x="169.8" y="138.3">0.026</text>
<text x="169.8" y="142.9">0.026</text>
<text x="182" y="138.3">0.65</text>
<text x="182" y="142.9">0.65</text>
<text x="192.5" y="138.3">Sn/Cu</text>
<text x="192.5" y="142.9">Sn/Cu</text>
<text x="27.7" y="147.5">250R145-RA</text>
<text x="51.3" y="147.5">2</text>
<text x="61.8" y="147.5">0.26</text>
<text x="73.3" y="147.5">6.5</text>
<text x="83.3" y="147.5">0.43</text>
<text x="95.5" y="147.5">11</text>
<text x="105" y="147.5">0.18</text>
<text x="116.5" y="147.5">4.6</text>
<text x="126.6" y="147.5">0.19</text>
<text x="138.1" y="147.5">4.7</text>
<text x="148.1" y="147.5">0.20</text>
<text x="159.7" y="147.5">5.1</text>
<text x="169.8" y="147.5">0.026</text>
<text x="182" y="147.5">0.65</text>
<text x="192.5" y="147.5">Sn/Cu</text>
<text x="27.7" y="152.1">250R145-RB</text>
<text x="51.3" y="152.1">2</text>
<text x="61.8" y="152.1">0.26</text>
<text x="73.3" y="152.1">6.5</text>
<text x="83.3" y="152.1">0.43</text>
<text x="95.5" y="152.1">11</text>
<text x="105" y="152.1">0.18</text>
<text x="116.5" y="152.1">4.6</text>
<text x="126.6" y="152.1">0.19</text>
<text x="138.1" y="152.1">4.7</text>
<text x="148.1" y="152.1">0.20</text>
<text x="159.7" y="152.1">5.1</text>
<text x="169.8" y="152.1">0.026</text>
<text x="182" y="152.1">0.65</text>
<text x="192.5" y="152.1">Sn/Cu</text>
<text x="29.2" y="156.7">250R145T</text>
<text x="30" y="161.2">250R180</text>
<text x="51.3" y="156.7">2</text>
<text x="51.3" y="161.2">1</text>
<text x="61.8" y="156.7">0.26</text>
<text x="61.8" y="161.2">0.37</text>
<text x="73.3" y="156.7">6.5</text>
<text x="73.3" y="161.2">9.5</text>
<text x="83.3" y="156.7">0.43</text>
<text x="83.3" y="161.2">0.47</text>
<text x="95.4" y="161.2">12</text>
<text x="95.5" y="156.7">11</text>
<text x="105" y="156.7">0.18</text>
<text x="105" y="161.2">0.18</text>
<text x="116.5" y="156.7">4.6</text>
<text x="116.5" y="161.2">4.6</text>
<text x="126.6" y="156.7">0.19</text>
<text x="126.6" y="161.2">0.19</text>
<text x="138.1" y="156.7">4.7</text>
<text x="138.1" y="161.2">4.7</text>
<text x="148.1" y="156.7">0.20</text>
<text x="148.1" y="161.2">0.20</text>
<text x="159.7" y="156.7">5.1</text>
<text x="159.7" y="161.2">5.1</text>
<text x="169.8" y="156.7">0.026</text>
<text x="169.8" y="161.2">0.026</text>
<text x="182" y="156.7">0.65</text>
<text x="182" y="161.2">0.65</text>
<text x="192.5" y="156.7">Sn/Cu</text>
<text x="192.5" y="161.2">Sn/Cu</text>
<text x="29.2" y="165.8">250R180T</text>
<text x="51.3" y="165.8">1</text>
<text x="61.8" y="165.8">0.37</text>
<text x="73.3" y="165.8">9.5</text>
<text x="83.3" y="165.8">0.47</text>
<text x="95.4" y="165.8">12</text>
<text x="105" y="165.8">0.18</text>
<text x="116.5" y="165.8">4.6</text>
<text x="126.6" y="165.8">0.19</text>
<text x="138.1" y="165.8">4.7</text>
<text x="148.1" y="165.8">0.20</text>
<text x="159.7" y="165.8">5.1</text>
<text x="169.8" y="165.8">0.026</text>
<text x="182" y="165.8">0.65</text>
<text x="192.5" y="165.8">Sn/Cu</text>
</g>
<g font-size="2.2" fill="#231f20">
<text x="133.1" y="41.8">250</text>
<text x="176" y="41.7">250</text>
</g>
<g font-size="2.1" fill="#231f20">
<text x="25.2" y="266.9">© 2011 Littelfuse, Inc</text>
<text x="191.5" y="267.8">250R Series</text>
<text x="25.2" y="270.4">Specif</text>
<text x="25.2" y="272.9">Please refer to www.littelfuse.com/series/250R.html for current information.</text>
<text x="30" y="270.4">ications are subject to change without notice.</text>
<text x="103.8" y="270.7">Revised: August 31, 2011</text>
</g>
<text font-size="2.1" fill="#008752" x="112.5" y="265.6">101</text>
<g font-size="1.8" fill="#231f20">
<text x="53.2" y="65.9">F</text>
<text x="107.4" y="65.8">F</text>
</g>
<g font-size="1.7" fill="#231f20">
<text x="49.4" y="35.6">C</text>
<text x="36.9" y="36.3">A</text>
<text x="79.9" y="36.3">A</text>
<text x="103.9" y="37">C</text>
<text x="57.9" y="49.3">B</text>
<text x="93.8" y="49.3">B</text>
<text x="69.8" y="59.8">D</text>
<text x="27.4" y="60.2">D</text>
<text x="36.4" y="66.8">E</text>
<text x="79.8" y="67">E</text>
</g>
<g font-size="1.6" fill="#231f20">
<text x="132.9" y="45.1">XXXX</text>
<text x="133.6" y="43.5">080</text>
<text x="175.8" y="45">XXXX</text>
<text x="176.5" y="43.4">120</text>
</g>
<g font-size="1.5" fill="#231f20">
<text x="118.2" y="41.4">Littelfuse</text>
<text x="144.3" y="41.6">Voltage Rating</text>
<text x="156.6" y="41.3">Littelfuse</text>
<text x="190.9" y="41.5">Voltage Rating</text>
<text x="118.2" y="43">Trademark</text>
<text x="144.3" y="43.4">Current Rating</text>
<text x="144.3" y="45.2">Date Code</text>
<text x="144.3" y="46.9">(Contact Littelfuse</text>
<text x="156.6" y="42.9">Trademark</text>
<text x="190.8" y="43.3">Current Rating</text>
<text x="190.8" y="45.1">Date Code</text>
<text x="190.8" y="46.8">(Contact Littelfuse</text>
<text x="144.3" y="48.5">for additional</text>
<text x="144.3" y="50.1">information)</text>
<text x="190.8" y="48.4">for additional</text>
<text x="190.8" y="50">information)</text>
</g>
</svg>
